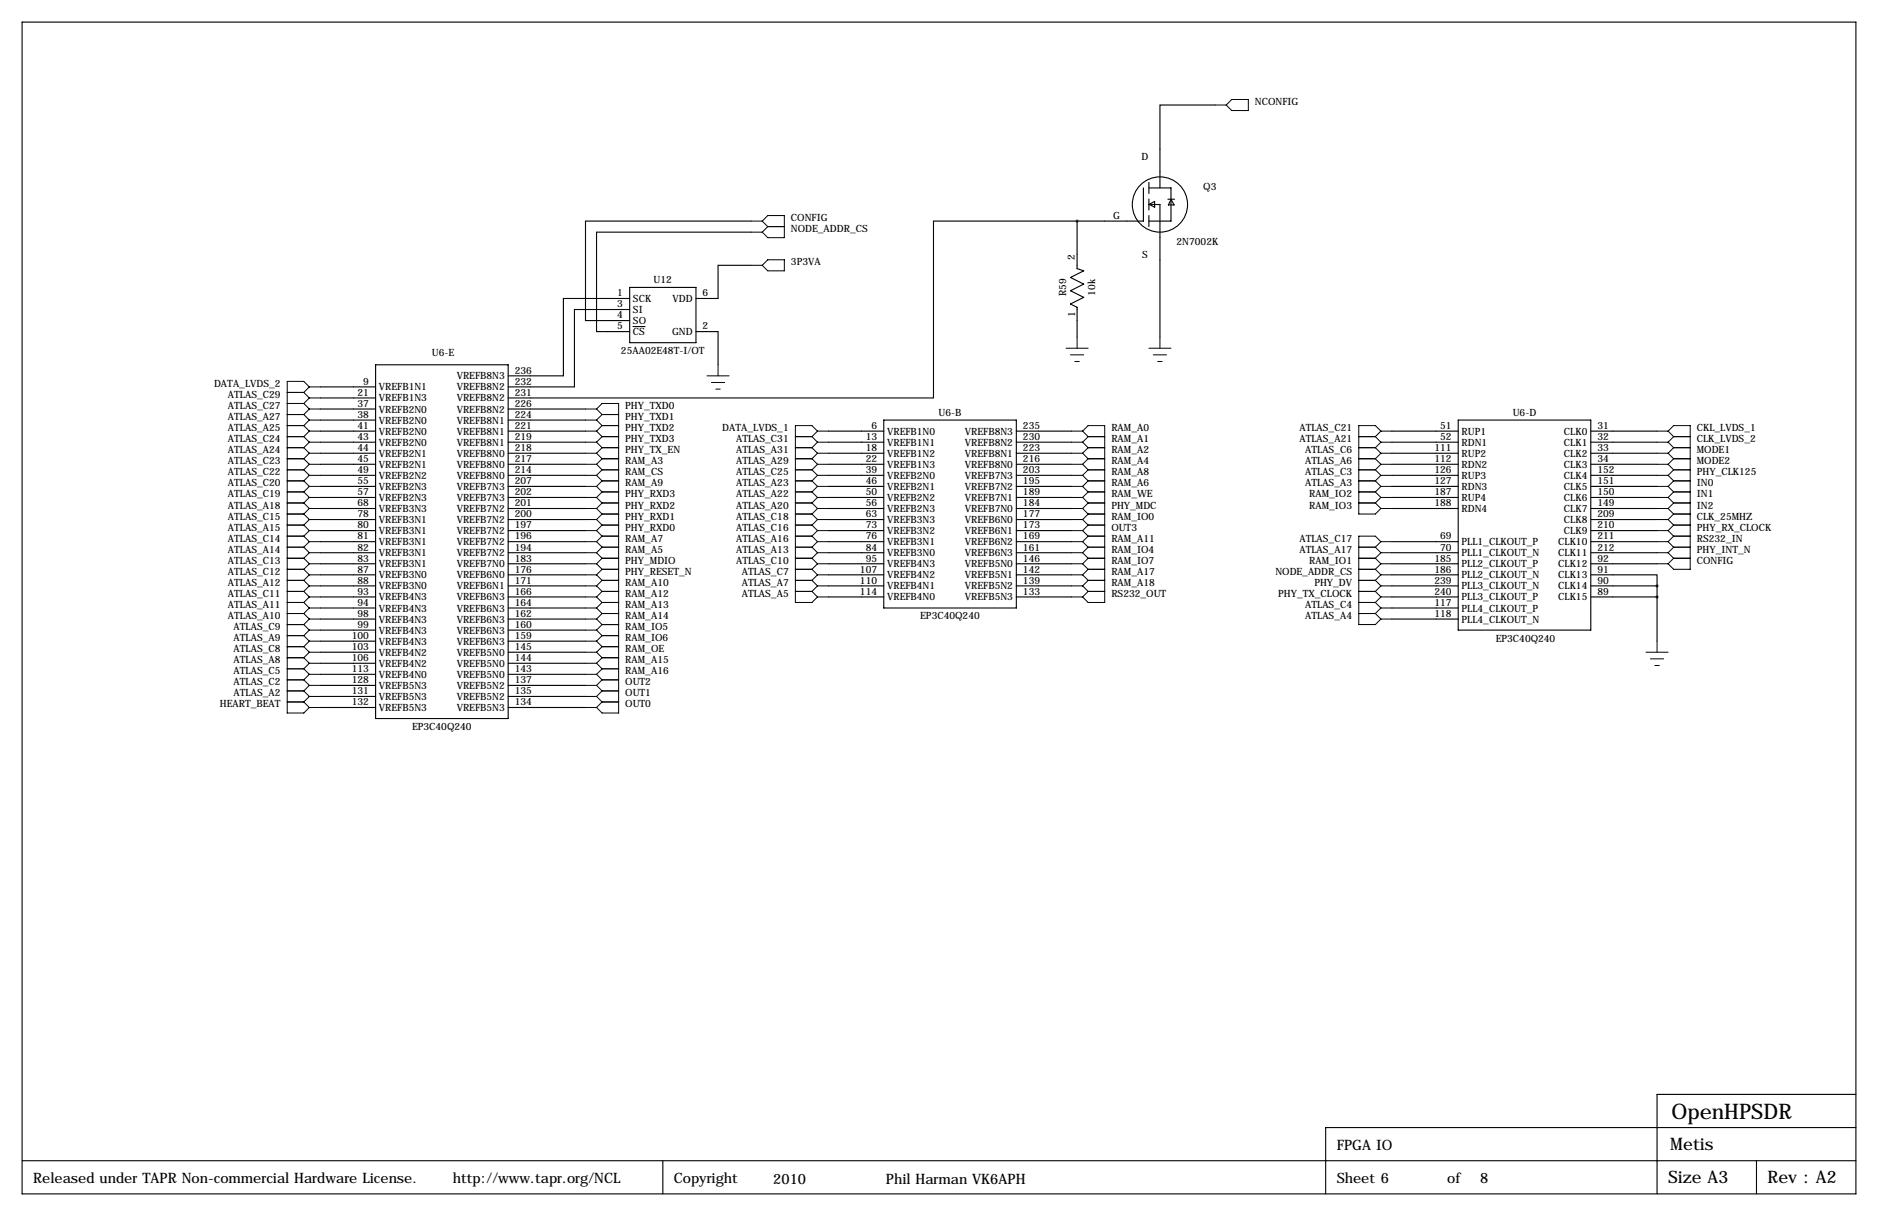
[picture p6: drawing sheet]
<svg xmlns="http://www.w3.org/2000/svg" width="432mm" height="279mm" viewBox="0 0 432 279" stroke-linecap="round" stroke-linejoin="round" font-family="sans-serif">
<g fill="none" stroke="#000" stroke-width=".25">
<path d="M5.1 5.1h421.6v269.2h-421.6zM279.4 24.1h-12.7v19.1M172.7 53.3h-35.5v22.9h7.6M172.7 50.8h-38.1v22.9h10.2M247.6 50.8h-33v40.6h-97.8M247.6 50.8v10.9l1.6 .5-3.1 1.6 3.1 1.5-3.1 1.5 3.1 1.5-3.1 1.5 1.5 .8v6.9M262.9 43.2v7.6h-15.3M264.2 41.9v2.5M264.2 45.7v2.6M264.2 49.5v2.6M264.2 43.2h5v7.6h-5M264.3 47l1.2 .6v-1.3l-1.3 .7h2.5v30.5"/>
<path d="M268.5 45.8h1.6M269.2 45.8l.8 1.3h-1.4l.6-1.2M144.8 71.1h-12.7v17.8h-15.3M144.8 68.6h-15.3v17.8h-12.7M144.8 66h15.2v12.7h-15.2zM145.5 75h2.8M160 76.2h5.1v7.6M172.7 61h-7.6v7.6h-5.1M73.7 96.5h12.7M73.7 99.1h12.7M73.7 88.9h12.7M73.7 91.4h12.7"/>
<path d="M73.7 94h12.7M86.4 83.8h30.4v81.3h-30.4zM116.8 96.5h17.8M116.8 99.1h17.8M116.8 94h17.8M190.5 99.1h12.7M203.2 96.5h30.5v43.2h-30.5zM233.7 99.1h12.7M320 99.1h15.3M335.3 96.5h30.5v48.3h-30.5zM365.8 99.1h15.2M73.7 101.6h12.7"/>
<path d="M73.7 104.1h12.7M73.7 106.7h12.7M73.7 109.2h12.7M73.7 111.8h12.7M73.7 114.3h12.7M73.7 116.8h12.7M73.7 119.4h12.7M116.8 101.6h17.8M116.8 104.1h17.8M116.8 106.7h17.8M116.8 109.2h17.8M116.8 111.8h17.8"/>
<path d="M116.8 114.3h17.8M116.8 116.8h17.8M116.8 119.4h17.8M190.5 101.6h12.7M190.5 104.1h12.7M190.5 106.7h12.7M190.5 109.2h12.7M190.5 111.8h12.7M190.5 114.3h12.7M190.5 116.8h12.7M190.5 119.4h12.7M233.7 101.6h12.7"/>
<path d="M233.7 104.1h12.7M233.7 106.7h12.7M233.7 109.2h12.7M233.7 111.8h12.7M233.7 114.3h12.7M233.7 116.8h12.7M233.7 119.4h12.7M320 101.6h15.3M320 104.1h15.3M320 106.7h15.3M320 109.2h15.3M320 111.8h15.3"/>
<path d="M320 114.3h15.3M320 116.8h15.3M365.8 101.6h15.2M365.8 104.1h15.2M365.8 106.7h15.2M365.8 109.2h15.2M365.8 111.8h15.2M365.8 114.3h15.2M365.8 116.8h15.2M365.8 119.4h15.2M73.7 139.7h12.7M73.7 121.9h12.7"/>
<path d="M73.7 124.5h12.7M73.7 127h12.7M73.7 129.5h12.7M73.7 132.1h12.7M73.7 134.6h12.7M73.7 137.2h12.7M116.8 139.7h17.8M116.8 121.9h17.8M116.8 124.5h17.8M116.8 127h17.8M116.8 129.5h17.8M116.8 132.1h17.8"/>
<path d="M116.8 134.6h17.8M116.8 137.2h17.8M190.5 121.9h12.7M190.5 124.5h12.7M190.5 127h12.7M190.5 129.5h12.7M190.5 132.1h12.7M190.5 134.6h12.7M190.5 137.2h12.7M233.7 121.9h12.7M233.7 124.5h12.7M233.7 127h12.7"/>
<path d="M233.7 129.5h12.7M233.7 132.1h12.7M233.7 134.6h12.7M233.7 137.2h12.7M320 139.7h15.3M320 124.5h15.3M320 127h15.3M320 129.5h15.3M320 132.1h15.3M320 134.6h15.3M320 137.2h15.3M365.8 132.1h15.2v2.5"/>
<path d="M365.8 121.9h15.2M365.8 124.5h15.2M365.8 127h15.2M365.8 129.5h15.2M365.8 134.6h15.2M365.8 137.2h15.2M381 134.6v12.7M73.7 144.8h12.7M73.7 142.2h12.7M73.7 147.3h12.7M73.7 149.9h12.7M73.7 152.4h12.7"/>
<path d="M73.7 154.9h12.7M73.7 157.5h12.7M116.8 144.8h17.8M116.8 142.2h17.8M116.8 147.3h17.8M116.8 149.9h17.8M116.8 152.4h17.8M116.8 154.9h17.8M116.8 157.5h17.8M320 142.2h15.3M73.7 160h12.7M73.7 162.6h12.7"/>
<path d="M116.8 160h17.8M116.8 162.6h17.8M426.7 259.1h-121.9v15.2M426.7 251.5h-45.7v22.8M5.1 266.7h421.6M152.4 266.7v7.6M403.9 266.7v7.6"/>
<circle cx="266.7" cy="47" r="6.4"/>
</g>
<g fill="none" stroke="#000" stroke-width=".23">
<path d="M279.4 24.1h2.5M283.2 22.9h3.8v2.5h-3.8l-1.3-1.3zM172.7 53.3h2.6M172.7 50.8h2.6M175.3 50.8l1.2-1.3h3.8v5.1h-3.8l-1.2-1.3M175.3 50.8l1.2 1.3M176.5 52.1l-1.2 1.2M176.5 52.1h3.8M172.7 61h2.6M175.3 61l1.2-1.3h3.8v2.5h-3.8zM247.6 77.5v2.5M266.7 77.5v2.5"/>
<path d="M66 97.8h3.8M66 95.2h3.8M66 92.7h3.8M66 90.2h3.8M69.8 95.2l1.3 1.3M69.8 92.7l1.3 1.3M69.8 90.2l1.3 1.2M69.8 97.8l1.3 1.3M71.1 88.9l-1.3-1.3h-3.8v76.2h3.8l1.3-1.2M71.1 99.1h2.6M71.1 96.5h2.6M71.1 96.5l-1.3 1.3"/>
<path d="M71.1 94h2.6M71.1 94l-1.3 1.2M71.1 91.4h2.6M71.1 91.4l-1.3 1.3M71.1 88.9h2.6M71.1 88.9l-1.3 1.3M71.1 99.1l-1.3 1.2M134.6 99.1h2.6M134.6 96.5h2.6M134.6 94h2.6M137.2 94l1.2-1.3h3.8v71.1h-3.8l-1.2-1.2M137.2 94l1.2 1.2"/>
<path d="M137.2 96.5l1.2 1.3M137.2 99.1l1.2 1.2M138.4 97.8h3.8M138.4 95.2h3.8M138.4 97.8l-1.2 1.3M138.4 95.2l-1.2 1.3M162.6 86.4h5M163.6 87.9h3M164.6 89.4h1M165.1 83.8v2.6M188 99.1l-1.3-1.3h-3.8v40.6h3.8l1.3-1.2M188 99.1h2.5"/>
<path d="M188 99.1l-1.3 1.2M245.1 80h5.1M246.1 81.5h3.1M246.4 99.1h2.5M247.1 83.1h1.1M248.9 99.1l1.3-1.3h3.8v40.6h-3.8l-1.3-1.2M248.9 99.1l1.3 1.2M264.2 80h5M265.2 81.5h3M266.2 83.1h1M317.5 99.1l-1.3-1.3h-3.8v20.3h3.8l1.3-1.3M317.5 99.1h2.5"/>
<path d="M317.5 99.1l-1.3 1.2M381 99.1h2.5M383.5 99.1l1.3-1.3h3.8v33h-3.8l-1.3-1.3M383.5 99.1l1.3 1.2M66 113h3.8M66 110.5h3.8M66 107.9h3.8M66 105.4h3.8M66 102.9h3.8M66 118.1h3.8M66 115.6h3.8M66 100.3h3.8"/>
<path d="M69.8 118.1l1.3 1.3M69.8 115.6l1.3 1.2M69.8 113l1.3 1.3M69.8 110.5l1.3 1.3M69.8 107.9l1.3 1.3M69.8 105.4l1.3 1.3M69.8 102.9l1.3 1.2M69.8 100.3l1.3 1.3M71.1 111.8h2.6M71.1 109.2h2.6M71.1 106.7h2.6M71.1 104.1h2.6"/>
<path d="M71.1 119.4h2.6M71.1 119.4l-1.3 1.3M71.1 116.8h2.6M71.1 116.8l-1.3 1.3M71.1 114.3h2.6M71.1 114.3l-1.3 1.3M71.1 111.8l-1.3 1.2M71.1 101.6h2.6M71.1 109.2l-1.3 1.3M71.1 106.7l-1.3 1.2M71.1 104.1l-1.3 1.3M71.1 101.6l-1.3 1.3"/>
<path d="M134.6 111.8h2.6M134.6 109.2h2.6M134.6 106.7h2.6M134.6 104.1h2.6M134.6 119.4h2.6M134.6 116.8h2.6M134.6 114.3h2.6M134.6 101.6h2.6M137.2 104.1l1.2 1.3M137.2 111.8l1.2 1.2M137.2 109.2l1.2 1.3M137.2 106.7l1.2 1.2"/>
<path d="M137.2 119.4l1.2 1.3M137.2 116.8l1.2 1.3M137.2 114.3l1.2 1.3M137.2 101.6l1.2 1.3M138.4 113h3.8M138.4 110.5h3.8M138.4 107.9h3.8M138.4 105.4h3.8M138.4 102.9h3.8M138.4 118.1h3.8M138.4 115.6h3.8M138.4 100.3h3.8"/>
<path d="M138.4 102.9l-1.2 1.2M138.4 110.5l-1.2 1.3M138.4 107.9l-1.2 1.3M138.4 105.4l-1.2 1.3M138.4 118.1l-1.2 1.3M138.4 115.6l-1.2 1.2M138.4 113l-1.2 1.3M138.4 100.3l-1.2 1.3M182.9 113h3.8M182.9 110.5h3.8M182.9 107.9h3.8M182.9 105.4h3.8"/>
<path d="M182.9 102.9h3.8M182.9 118.1h3.8M182.9 115.6h3.8M182.9 100.3h3.8M186.7 118.1l1.3 1.3M186.7 115.6l1.3 1.2M186.7 113l1.3 1.3M186.7 110.5l1.3 1.3M186.7 107.9l1.3 1.3M186.7 105.4l1.3 1.3M186.7 102.9l1.3 1.2M186.7 100.3l1.3 1.3"/>
<path d="M188 111.8h2.5M188 109.2h2.5M188 106.7h2.5M188 104.1h2.5M188 119.4h2.5M188 116.8h2.5M188 119.4l-1.3 1.3M188 114.3h2.5M188 116.8l-1.3 1.3M188 101.6h2.5M188 114.3l-1.3 1.3M188 111.8l-1.3 1.2"/>
<path d="M188 109.2l-1.3 1.3M188 106.7l-1.3 1.2M188 104.1l-1.3 1.3M188 101.6l-1.3 1.3M246.4 111.8h2.5M246.4 109.2h2.5M246.4 106.7h2.5M246.4 104.1h2.5M246.4 119.4h2.5M246.4 116.8h2.5M246.4 114.3h2.5M246.4 101.6h2.5"/>
<path d="M248.9 116.8l1.3 1.3M248.9 104.1l1.3 1.3M248.9 101.6l1.3 1.3M248.9 109.2l1.3 1.3M248.9 111.8l1.3 1.2M248.9 114.3l1.3 1.3M248.9 119.4l1.3 1.3M248.9 106.7l1.3 1.2M250.2 113h3.8M250.2 110.5h3.8M250.2 107.9h3.8M250.2 105.4h3.8"/>
<path d="M250.2 102.9h3.8M250.2 118.1h3.8M250.2 115.6h3.8M250.2 100.3h3.8M250.2 115.6l-1.3 1.2M250.2 102.9l-1.3 1.2M250.2 100.3l-1.3 1.3M250.2 107.9l-1.3 1.3M250.2 110.5l-1.3 1.3M250.2 113l-1.3 1.3M250.2 118.1l-1.3 1.3M250.2 105.4l-1.3 1.3"/>
<path d="M312.4 113h3.8M312.4 110.5h3.8M312.4 107.9h3.8M312.4 105.4h3.8M312.4 102.9h3.8M312.4 115.6h3.8M312.4 100.3h3.8M316.2 110.5l1.3 1.3M316.2 107.9l1.3 1.3M316.2 105.4l1.3 1.3M316.2 102.9l1.3 1.2M316.2 100.3l1.3 1.3"/>
<path d="M316.2 113l1.3 1.3M316.2 115.6l1.3 1.2M317.5 111.8h2.5M317.5 111.8l-1.3 1.2M317.5 109.2h2.5M317.5 109.2l-1.3 1.3M317.5 106.7h2.5M317.5 106.7l-1.3 1.2M317.5 104.1h2.5M317.5 104.1l-1.3 1.3M317.5 116.8h2.5M317.5 114.3h2.5"/>
<path d="M317.5 101.6h2.5M317.5 101.6l-1.3 1.3M317.5 114.3l-1.3 1.3M381 111.8h2.5M381 109.2h2.5M381 106.7h2.5M381 104.1h2.5M381 119.4h2.5M381 116.8h2.5M381 114.3h2.5M381 101.6h2.5M383.5 119.4l1.3 1.3"/>
<path d="M383.5 116.8l1.3 1.3M383.5 114.3l1.3 1.3M383.5 111.8l1.3 1.2M383.5 101.6l1.3 1.3M383.5 104.1l1.3 1.3M383.5 106.7l1.3 1.2M383.5 109.2l1.3 1.3M384.8 113h3.8M384.8 110.5h3.8M384.8 107.9h3.8M384.8 105.4h3.8M384.8 102.9h3.8"/>
<path d="M384.8 118.1h3.8M384.8 115.6h3.8M384.8 100.3h3.8M384.8 118.1l-1.3 1.3M384.8 115.6l-1.3 1.2M384.8 113l-1.3 1.3M384.8 110.5l-1.3 1.3M384.8 100.3l-1.3 1.3M384.8 102.9l-1.3 1.2M384.8 105.4l-1.3 1.3M384.8 107.9l-1.3 1.3M66 135.9h3.8"/>
<path d="M66 133.3h3.8M66 130.8h3.8M66 128.3h3.8M66 138.4h3.8M66 125.7h3.8M66 123.2h3.8M66 120.7h3.8M69.8 138.4l1.3 1.3M69.8 135.9l1.3 1.3M69.8 125.7l1.3 1.3M69.8 123.2l1.3 1.3M69.8 120.7l1.3 1.2"/>
<path d="M69.8 133.3l1.3 1.3M69.8 130.8l1.3 1.3M69.8 128.3l1.3 1.2M71.1 134.6h2.6M71.1 132.1h2.6M71.1 129.5h2.6M71.1 139.7h2.6M71.1 139.7l-1.3 1.3M71.1 137.2h2.6M71.1 137.2l-1.3 1.2M71.1 127h2.6M71.1 127l-1.3 1.3"/>
<path d="M71.1 124.5h2.6M71.1 124.5l-1.3 1.2M71.1 121.9h2.6M71.1 121.9l-1.3 1.3M71.1 134.6l-1.3 1.3M71.1 132.1l-1.3 1.2M71.1 129.5l-1.3 1.3M134.6 134.6h2.6M134.6 132.1h2.6M134.6 129.5h2.6M134.6 139.7h2.6M134.6 137.2h2.6"/>
<path d="M134.6 127h2.6M134.6 124.5h2.6M134.6 121.9h2.6M137.2 129.5l1.2 1.3M137.2 132.1l1.2 1.2M137.2 124.5l1.2 1.2M137.2 121.9l1.2 1.3M137.2 127l1.2 1.3M137.2 134.6l1.2 1.3M137.2 137.2l1.2 1.2M137.2 139.7l1.2 1.3M138.4 135.9h3.8"/>
<path d="M138.4 133.3h3.8M138.4 130.8h3.8M138.4 128.3h3.8M138.4 138.4h3.8M138.4 125.7h3.8M138.4 123.2h3.8M138.4 120.7h3.8M138.4 128.3l-1.2 1.2M138.4 130.8l-1.2 1.3M138.4 123.2l-1.2 1.3M138.4 120.7l-1.2 1.2M138.4 125.7l-1.2 1.3"/>
<path d="M138.4 133.3l-1.2 1.3M138.4 135.9l-1.2 1.3M138.4 138.4l-1.2 1.3M182.9 135.9h3.8M182.9 133.3h3.8M182.9 130.8h3.8M182.9 128.3h3.8M182.9 125.7h3.8M182.9 123.2h3.8M182.9 120.7h3.8M186.7 133.3l1.3 1.3M186.7 130.8l1.3 1.3"/>
<path d="M186.7 128.3l1.3 1.2M186.7 135.9l1.3 1.3M186.7 125.7l1.3 1.3M186.7 123.2l1.3 1.3M186.7 120.7l1.3 1.2M188 134.6h2.5M188 134.6l-1.3 1.3M188 132.1h2.5M188 132.1l-1.3 1.2M188 129.5h2.5M188 129.5l-1.3 1.3M188 137.2h2.5"/>
<path d="M188 127h2.5M188 124.5h2.5M188 121.9h2.5M188 127l-1.3 1.3M188 124.5l-1.3 1.2M188 121.9l-1.3 1.3M246.4 134.6h2.5M246.4 132.1h2.5M246.4 129.5h2.5M246.4 137.2h2.5M246.4 127h2.5M246.4 124.5h2.5"/>
<path d="M246.4 121.9h2.5M248.9 134.6l1.3 1.3M248.9 132.1l1.3 1.2M248.9 129.5l1.3 1.3M248.9 127l1.3 1.3M248.9 124.5l1.3 1.2M248.9 121.9l1.3 1.3M250.2 135.9h3.8M250.2 133.3h3.8M250.2 130.8h3.8M250.2 128.3h3.8M250.2 125.7h3.8"/>
<path d="M250.2 123.2h3.8M250.2 120.7h3.8M250.2 135.9l-1.3 1.3M250.2 133.3l-1.3 1.3M250.2 130.8l-1.3 1.3M250.2 128.3l-1.3 1.2M250.2 125.7l-1.3 1.3M250.2 123.2l-1.3 1.3M250.2 120.7l-1.3 1.2M312.4 135.9h3.8M312.4 133.3h3.8M312.4 130.8h3.8"/>
<path d="M312.4 128.3h3.8M312.4 138.4h3.8M312.4 125.7h3.8M316.2 128.3l1.3 1.2M316.2 138.4l1.3 1.3M316.2 125.7l1.3 1.3M316.2 133.3l1.3 1.3M316.2 135.9l1.3 1.3M316.2 130.8l1.3 1.3M317.5 124.5l-1.3-1.3h-3.8v20.3h3.8l1.3-1.3M317.5 134.6h2.5M317.5 132.1h2.5"/>
<path d="M317.5 129.5h2.5M317.5 139.7h2.5M317.5 137.2h2.5M317.5 127h2.5M317.5 124.5h2.5M317.5 129.5l-1.3 1.3M317.5 139.7l-1.3 1.3M317.5 127l-1.3 1.3M317.5 124.5l-1.3 1.2M317.5 134.6l-1.3 1.3M317.5 137.2l-1.3 1.2M317.5 132.1l-1.3 1.2"/>
<path d="M381 129.5h2.5M381 127h2.5M381 124.5h2.5M381 121.9h2.5M383.5 121.9l1.3 1.3M383.5 124.5l1.3 1.2M383.5 127l1.3 1.3M384.8 128.3h3.8M384.8 125.7h3.8M384.8 123.2h3.8M384.8 120.7h3.8M384.8 120.7l-1.3 1.2"/>
<path d="M384.8 123.2l-1.3 1.3M384.8 125.7l-1.3 1.3M384.8 128.3l-1.3 1.2M66 158.8h3.8M66 156.2h3.8M66 143.5h3.8M66 141h3.8M66 153.7h3.8M66 146h3.8M66 148.6h3.8M66 151.1h3.8M69.8 158.8l1.3 1.2"/>
<path d="M69.8 156.2l1.3 1.3M69.8 141l1.3 1.2M69.8 153.7l1.3 1.2M69.8 151.1l1.3 1.3M69.8 146l1.3 1.3M69.8 148.6l1.3 1.3M69.8 143.5l1.3 1.3M71.1 157.5h2.6M71.1 157.5l-1.3 1.3M71.1 142.2h2.6M71.1 142.2l-1.3 1.3M71.1 154.9h2.6"/>
<path d="M71.1 144.8h2.6M71.1 147.3h2.6M71.1 149.9h2.6M71.1 152.4h2.6M71.1 154.9l-1.3 1.3M71.1 152.4l-1.3 1.3M71.1 147.3l-1.3 1.3M71.1 149.9l-1.3 1.2M71.1 144.8l-1.3 1.2M134.6 157.5h2.6M134.6 142.2h2.6M134.6 154.9h2.6"/>
<path d="M134.6 144.8h2.6M134.6 147.3h2.6M134.6 149.9h2.6M134.6 152.4h2.6M137.2 157.5l1.2 1.3M137.2 154.9l1.2 1.3M137.2 142.2l1.2 1.3M137.2 144.8l1.2 1.2M137.2 147.3l1.2 1.3M137.2 149.9l1.2 1.2M137.2 152.4l1.2 1.3M138.4 158.8h3.8"/>
<path d="M138.4 156.2h3.8M138.4 143.5h3.8M138.4 141h3.8M138.4 158.8l-1.2 1.2M138.4 153.7l-1.2 1.2M138.4 151.1l-1.2 1.3M138.4 148.6l-1.2 1.3M138.4 156.2l-1.2 1.3M138.4 153.7h3.8M138.4 141l-1.2 1.2M138.4 146h3.8M138.4 143.5l-1.2 1.3"/>
<path d="M138.4 148.6h3.8M138.4 146l-1.2 1.3M138.4 151.1h3.8M312.4 141h3.8M316.2 141l1.3 1.2M317.5 142.2h2.5M378.5 149.9h5M379.5 151.4h3M380.5 152.9h1M381 147.3v2.6M66 161.3h3.8M69.8 161.3l1.3 1.3"/>
<path d="M71.1 160h2.6M71.1 160l-1.3 1.3M71.1 162.6h2.6M134.6 160h2.6M134.6 162.6h2.6M137.2 160l1.2 1.3M138.4 161.3h3.8M138.4 161.3l-1.2 1.3"/>
</g>
<path d="M247.6 50.8a.05 .05 0 0 0 .1 0 .05 .05 0 0 0-.1 0z" fill="#000" stroke="#000" stroke-width=".63"/>
<text font-size="4.9" x="384.3" y="257">OpenHPSDR</text>
<g font-size="4">
<text x="384" y="264.2">Metis</text>
<text x="383.5" y="271.8">Size A3</text>
<text x="406.4" y="271.8">Rev : A2</text>
</g>
<g font-size="3.3">
<text x="307.3" y="264.2">FPGA IO</text>
<text x="7.6" y="271.8">Released under TAPR Non-commercial Hardware License.</text>
<text x="104.1" y="271.8">http://www.tapr.org/NCL</text>
<text x="154.9" y="271.8">Copyright</text>
<text x="177.8" y="272">2010</text>
<text x="203.7" y="272">Phil Harman VK6APH</text>
<text x="307.3" y="271.8">Sheet 6</text>
<text x="332.7" y="271.8">of</text>
<text x="340.4" y="271.8">8</text>
</g>
<g font-size="2.3">
<text x="288.5" y="24.1">NCONFIG</text>
<text x="262.4" y="36.7">D</text>
<text x="276.7" y="43.6">Q3</text>
<text x="181.9" y="53.3">NODE_ADDR_CS</text>
<text x="181.9" y="50.8">CONFIG</text>
<text x="256" y="50.3">G</text>
<text x="247.1" y="59.7" transform="rotate(-90 247.1 59.7)">2</text>
<text x="262.6" y="59.4">S</text>
<text x="270.5" y="56.2">2N7002K</text>
<text x="150.3" y="65">U12</text>
<text x="181.9" y="61">3P3VA</text>
<text x="141.9" y="68.1">1</text>
<text x="141.9" y="70.6">3</text>
<text x="145.5" y="69.4">SCK</text>
<text x="145.5" y="71.9">SI</text>
<text x="154.6" y="69.4">VDD</text>
<text x="161.5" y="68.1">6</text>
<text x="245.1" y="68.1" transform="rotate(-90 245.1 68.1)">R59</text>
<text x="251.8" y="68" transform="rotate(-90 251.8 68)">10k</text>
<text x="141.9" y="73.2">4</text>
<text x="141.9" y="75.7">5</text>
<text x="145.5" y="74.5">SO</text>
<text x="145.5" y="77">CS</text>
<text x="154.5" y="77">GND</text>
<text x="161.5" y="75.7">2</text>
<text x="247.2" y="72.8" transform="rotate(-90 247.2 72.8)">1</text>
<text x="99.3" y="81.8">U6-E</text>
<text x="142.8" y="81.4">25AA02E48T-I/OT</text>
<text x="49.2" y="88.9">DATA_LVDS_2</text>
<text x="83.5" y="88.4">9</text>
<text x="87.1" y="89.7">VREFB1N1</text>
<text x="105" y="87.2">VREFB8N3</text>
<text x="105" y="89.7">VREFB8N2</text>
<text x="118.4" y="85.9">236</text>
<text x="118.4" y="88.4">232</text>
<text x="52.4" y="94">ATLAS_C27</text>
<text x="52.4" y="91.4">ATLAS_C29</text>
<text x="82.2" y="90.9">21</text>
<text x="82.2" y="93.5">37</text>
<text x="87.1" y="92.2">VREFB1N3</text>
<text x="87.1" y="94.8">VREFB2N0</text>
<text x="105" y="92.2">VREFB8N2</text>
<text x="105" y="94.8">VREFB8N2</text>
<text x="118.4" y="90.9">231</text>
<text x="118.4" y="93.5">226</text>
<text x="143.8" y="94">PHY_TXD0</text>
<text x="215.8" y="95.5">U6-B</text>
<text x="347.8" y="95.5">U6-D</text>
<text x="52.4" y="96.5">ATLAS_A27</text>
<text x="52.4" y="101.6">ATLAS_C24</text>
<text x="52.4" y="99.1">ATLAS_A25</text>
<text x="82.2" y="96">38</text>
<text x="82.2" y="98.6">41</text>
<text x="82.2" y="101.1">43</text>
<text x="87.1" y="97.3">VREFB2N0</text>
<text x="87.1" y="99.9">VREFB2N0</text>
<text x="105" y="97.3">VREFB8N1</text>
<text x="105" y="99.9">VREFB8N1</text>
<text x="118.4" y="96">224</text>
<text x="118.4" y="98.6">221</text>
<text x="118.4" y="101.1">219</text>
<text x="143.8" y="96.5">PHY_TXD1</text>
<text x="143.8" y="99.1">PHY_TXD2</text>
<text x="143.8" y="101.6">PHY_TXD3</text>
<text x="166.1" y="99.1">DATA_LVDS_1</text>
<text x="169.2" y="101.6">ATLAS_C31</text>
<text x="199" y="101.1">13</text>
<text x="200.4" y="98.6">6</text>
<text x="204" y="99.9">VREFB1N0</text>
<text x="221.9" y="99.9">VREFB8N3</text>
<text x="235.2" y="98.6">235</text>
<text x="235.2" y="101.1">230</text>
<text x="255.5" y="101.6">RAM_A1</text>
<text x="255.5" y="99.1">RAM_A0</text>
<text x="298.8" y="101.6">ATLAS_A21</text>
<text x="298.8" y="99.1">ATLAS_C21</text>
<text x="331.1" y="98.6">51</text>
<text x="331.1" y="101.1">52</text>
<text x="336" y="99.9">RUP1</text>
<text x="359.6" y="99.9">CLK0</text>
<text x="367.3" y="98.6">31</text>
<text x="367.3" y="101.1">32</text>
<text x="390.1" y="99.1">CKL_LVDS_1</text>
<text x="390.1" y="101.6">CLK_LVDS_2</text>
<text x="52.4" y="106.7">ATLAS_C23</text>
<text x="52.4" y="104.1">ATLAS_A24</text>
<text x="82.2" y="103.6">44</text>
<text x="82.2" y="106.2">45</text>
<text x="87.1" y="102.4">VREFB2N0</text>
<text x="87.1" y="104.9">VREFB2N1</text>
<text x="87.1" y="107.5">VREFB2N1</text>
<text x="105" y="102.4">VREFB8N1</text>
<text x="105" y="104.9">VREFB8N0</text>
<text x="105" y="107.5">VREFB8N0</text>
<text x="118.4" y="103.6">218</text>
<text x="118.4" y="106.2">217</text>
<text x="143.8" y="104.1">PHY_TX_EN</text>
<text x="143.8" y="106.7">RAM_A3</text>
<text x="169.2" y="106.7">ATLAS_A29</text>
<text x="169.2" y="104.1">ATLAS_A31</text>
<text x="199" y="103.6">18</text>
<text x="199" y="106.2">22</text>
<text x="204" y="102.4">VREFB1N1</text>
<text x="204" y="104.9">VREFB1N2</text>
<text x="204" y="107.5">VREFB1N3</text>
<text x="221.9" y="102.4">VREFB8N2</text>
<text x="221.9" y="104.9">VREFB8N1</text>
<text x="221.9" y="107.5">VREFB8N0</text>
<text x="235.2" y="103.6">223</text>
<text x="235.2" y="106.2">216</text>
<text x="255.5" y="104.1">RAM_A2</text>
<text x="255.5" y="106.7">RAM_A4</text>
<text x="300.1" y="106.7">ATLAS_A6</text>
<text x="300.1" y="104.1">ATLAS_C6</text>
<text x="329.8" y="103.6">111</text>
<text x="329.8" y="106.2">112</text>
<text x="336" y="102.4">RDN1</text>
<text x="336" y="104.9">RUP2</text>
<text x="336" y="107.5">RDN2</text>
<text x="359.6" y="102.4">CLK1</text>
<text x="359.6" y="104.9">CLK2</text>
<text x="359.6" y="107.5">CLK3</text>
<text x="367.3" y="103.6">33</text>
<text x="367.3" y="106.2">34</text>
<text x="390.1" y="104.1">MODE1</text>
<text x="390.1" y="106.7">MODE2</text>
<text x="52.4" y="111.8">ATLAS_C20</text>
<text x="52.4" y="109.2">ATLAS_C22</text>
<text x="82.2" y="108.7">49</text>
<text x="82.2" y="111.3">55</text>
<text x="82.2" y="113.8">57</text>
<text x="87.1" y="110">VREFB2N2</text>
<text x="87.1" y="112.6">VREFB2N3</text>
<text x="105" y="112.6">VREFB7N3</text>
<text x="105" y="110">VREFB8N0</text>
<text x="118.4" y="111.3">207</text>
<text x="118.4" y="113.8">202</text>
<text x="118.4" y="108.7">214</text>
<text x="143.8" y="111.8">RAM_A9</text>
<text x="143.8" y="109.2">RAM_CS</text>
<text x="169.2" y="111.8">ATLAS_A23</text>
<text x="169.2" y="109.2">ATLAS_C25</text>
<text x="199" y="108.7">39</text>
<text x="199" y="111.3">46</text>
<text x="199" y="113.8">50</text>
<text x="204" y="110">VREFB2N0</text>
<text x="204" y="112.6">VREFB2N1</text>
<text x="221.9" y="110">VREFB7N3</text>
<text x="221.9" y="112.6">VREFB7N2</text>
<text x="235.2" y="108.7">203</text>
<text x="235.2" y="111.3">195</text>
<text x="235.2" y="113.8">189</text>
<text x="255.5" y="109.2">RAM_A8</text>
<text x="255.5" y="111.8">RAM_A6</text>
<text x="300.1" y="111.8">ATLAS_A3</text>
<text x="300.1" y="109.2">ATLAS_C3</text>
<text x="329.8" y="108.7">126</text>
<text x="329.8" y="111.3">127</text>
<text x="329.8" y="113.8">187</text>
<text x="336" y="110">RUP3</text>
<text x="336" y="112.6">RDN3</text>
<text x="359.6" y="110">CLK4</text>
<text x="359.6" y="112.6">CLK5</text>
<text x="367.3" y="108.7">152</text>
<text x="367.3" y="111.3">151</text>
<text x="367.3" y="113.8">150</text>
<text x="390.1" y="111.8">IN0</text>
<text x="390.1" y="109.2">PHY_CLK125</text>
<text x="52.4" y="119.4">ATLAS_C15</text>
<text x="52.4" y="116.8">ATLAS_A18</text>
<text x="52.4" y="114.3">ATLAS_C19</text>
<text x="82.2" y="116.3">68</text>
<text x="82.2" y="118.9">78</text>
<text x="87.1" y="115.1">VREFB2N3</text>
<text x="87.1" y="117.6">VREFB3N3</text>
<text x="105" y="115.1">VREFB7N3</text>
<text x="105" y="117.6">VREFB7N2</text>
<text x="118.4" y="116.3">201</text>
<text x="118.4" y="118.9">200</text>
<text x="143.8" y="119.4">PHY_RXD1</text>
<text x="143.8" y="116.8">PHY_RXD2</text>
<text x="143.8" y="114.3">PHY_RXD3</text>
<text x="169.2" y="119.4">ATLAS_C18</text>
<text x="169.2" y="116.8">ATLAS_A20</text>
<text x="169.2" y="114.3">ATLAS_A22</text>
<text x="199" y="116.3">56</text>
<text x="199" y="118.9">63</text>
<text x="204" y="115.1">VREFB2N2</text>
<text x="204" y="117.6">VREFB2N3</text>
<text x="221.9" y="115.1">VREFB7N1</text>
<text x="221.9" y="117.6">VREFB7N0</text>
<text x="235.2" y="116.3">184</text>
<text x="235.2" y="118.9">177</text>
<text x="255.5" y="116.8">PHY_MDC</text>
<text x="255.5" y="114.3">RAM_WE</text>
<text x="255.5" y="119.4">RAM_IO0</text>
<text x="301" y="114.3">RAM_IO2</text>
<text x="301" y="116.8">RAM_IO3</text>
<text x="329.8" y="116.3">188</text>
<text x="336" y="115.1">RUP4</text>
<text x="336" y="117.6">RDN4</text>
<text x="359.6" y="115.1">CLK6</text>
<text x="359.6" y="117.6">CLK7</text>
<text x="367.3" y="116.3">149</text>
<text x="367.3" y="118.9">209</text>
<text x="390.1" y="119.4">CLK_25MHZ</text>
<text x="390.1" y="116.8">IN2</text>
<text x="390.1" y="114.3">IN1</text>
<text x="52.4" y="124.5">ATLAS_C14</text>
<text x="52.4" y="121.9">ATLAS_A15</text>
<text x="82.2" y="121.4">80</text>
<text x="82.2" y="124">81</text>
<text x="87.1" y="120.2">VREFB3N1</text>
<text x="87.1" y="122.7">VREFB3N1</text>
<text x="87.1" y="125.3">VREFB3N1</text>
<text x="105" y="120.2">VREFB7N2</text>
<text x="105" y="122.7">VREFB7N2</text>
<text x="105" y="125.3">VREFB7N2</text>
<text x="118.4" y="121.4">197</text>
<text x="118.4" y="124">196</text>
<text x="143.8" y="124.5">RAM_A7</text>
<text x="143.8" y="121.9">PHY_RXD0</text>
<text x="169.2" y="124.5">ATLAS_A16</text>
<text x="169.2" y="121.9">ATLAS_C16</text>
<text x="199" y="121.4">73</text>
<text x="199" y="124">76</text>
<text x="204" y="120.2">VREFB3N3</text>
<text x="204" y="122.7">VREFB3N2</text>
<text x="204" y="125.3">VREFB3N1</text>
<text x="221.9" y="120.2">VREFB6N0</text>
<text x="221.9" y="122.7">VREFB6N1</text>
<text x="221.9" y="125.3">VREFB6N2</text>
<text x="235.2" y="121.4">173</text>
<text x="235.2" y="124">169</text>
<text x="255.5" y="124.5">RAM_A11</text>
<text x="255.5" y="121.9">OUT3</text>
<text x="298.8" y="124.5">ATLAS_C17</text>
<text x="331.1" y="124">69</text>
<text x="336" y="125.3">PLL1_CLKOUT_P</text>
<text x="358.3" y="125.3">CLK10</text>
<text x="359.6" y="120.2">CLK8</text>
<text x="359.6" y="122.7">CLK9</text>
<text x="367.3" y="121.4">210</text>
<text x="367.3" y="124">211</text>
<text x="390.1" y="121.9">PHY_RX_CLOCK</text>
<text x="390.1" y="124.5">RS232_IN</text>
<text x="52.4" y="127">ATLAS_A14</text>
<text x="52.4" y="129.5">ATLAS_C13</text>
<text x="82.2" y="126.5">82</text>
<text x="82.2" y="129">83</text>
<text x="82.2" y="131.6">87</text>
<text x="87.1" y="127.8">VREFB3N1</text>
<text x="87.1" y="130.3">VREFB3N1</text>
<text x="105" y="127.8">VREFB7N2</text>
<text x="105" y="130.3">VREFB7N0</text>
<text x="118.4" y="126.5">194</text>
<text x="118.4" y="129">183</text>
<text x="118.4" y="131.6">176</text>
<text x="143.8" y="129.5">PHY_MDIO</text>
<text x="143.8" y="127">RAM_A5</text>
<text x="169.2" y="129.5">ATLAS_C10</text>
<text x="169.2" y="127">ATLAS_A13</text>
<text x="197.7" y="131.6">107</text>
<text x="199" y="126.5">84</text>
<text x="199" y="129">95</text>
<text x="204" y="127.8">VREFB3N0</text>
<text x="204" y="130.3">VREFB4N3</text>
<text x="221.9" y="127.8">VREFB6N3</text>
<text x="221.9" y="130.3">VREFB5N0</text>
<text x="235.2" y="126.5">161</text>
<text x="235.2" y="129">146</text>
<text x="235.2" y="131.6">142</text>
<text x="255.5" y="129.5">RAM_IO7</text>
<text x="255.5" y="127">RAM_IO4</text>
<text x="298.8" y="127">ATLAS_A17</text>
<text x="301" y="129.5">RAM_IO1</text>
<text x="329.8" y="129">185</text>
<text x="329.8" y="131.6">186</text>
<text x="331.1" y="126.5">70</text>
<text x="336" y="127.8">PLL1_CLKOUT_N</text>
<text x="336" y="130.3">PLL2_CLKOUT_P</text>
<text x="358.3" y="127.8">CLK11</text>
<text x="358.3" y="130.3">CLK12</text>
<text x="367.3" y="126.5">212</text>
<text x="367.3" y="129">92</text>
<text x="367.3" y="131.6">91</text>
<text x="390.1" y="127">PHY_INT_N</text>
<text x="390.1" y="129.5">CONFIG</text>
<text x="52.4" y="137.2">ATLAS_C11</text>
<text x="52.4" y="134.6">ATLAS_A12</text>
<text x="52.4" y="132.1">ATLAS_C12</text>
<text x="82.2" y="134.1">88</text>
<text x="82.2" y="136.7">93</text>
<text x="87.1" y="132.9">VREFB3N0</text>
<text x="87.1" y="135.4">VREFB3N0</text>
<text x="87.1" y="138">VREFB4N3</text>
<text x="105" y="132.9">VREFB6N0</text>
<text x="105" y="135.4">VREFB6N1</text>
<text x="105" y="138">VREFB6N3</text>
<text x="118.4" y="134.1">171</text>
<text x="118.4" y="136.7">166</text>
<text x="143.8" y="132.1">PHY_RESET_N</text>
<text x="143.8" y="134.6">RAM_A10</text>
<text x="143.8" y="137.2">RAM_A12</text>
<text x="170.6" y="134.6">ATLAS_A7</text>
<text x="170.6" y="132.1">ATLAS_C7</text>
<text x="170.6" y="137.2">ATLAS_A5</text>
<text x="197.7" y="134.1">110</text>
<text x="197.7" y="136.7">114</text>
<text x="204" y="132.9">VREFB4N2</text>
<text x="204" y="135.4">VREFB4N1</text>
<text x="204" y="138">VREFB4N0</text>
<text x="221.9" y="132.9">VREFB5N1</text>
<text x="221.9" y="135.4">VREFB5N2</text>
<text x="221.9" y="138">VREFB5N3</text>
<text x="235.2" y="134.1">139</text>
<text x="235.2" y="136.7">133</text>
<text x="255.5" y="137.2">RS232_OUT</text>
<text x="255.5" y="134.6">RAM_A18</text>
<text x="255.5" y="132.1">RAM_A17</text>
<text x="293.2" y="132.1">NODE_ADDR_CS</text>
<text x="293.9" y="137.2">PHY_TX_CLOCK</text>
<text x="302.2" y="134.6">PHY_DV</text>
<text x="329.8" y="134.1">239</text>
<text x="329.8" y="136.7">240</text>
<text x="336" y="132.9">PLL2_CLKOUT_N</text>
<text x="336" y="135.4">PLL3_CLKOUT_N</text>
<text x="336" y="138">PLL3_CLKOUT_P</text>
<text x="358.3" y="132.9">CLK13</text>
<text x="358.3" y="135.4">CLK14</text>
<text x="358.3" y="138">CLK15</text>
<text x="367.3" y="134.1">90</text>
<text x="367.3" y="136.7">89</text>
<text x="52.4" y="142.2">ATLAS_A10</text>
<text x="52.4" y="139.7">ATLAS_A11</text>
<text x="82.2" y="139.2">94</text>
<text x="82.2" y="141.7">98</text>
<text x="87.1" y="140.5">VREFB4N3</text>
<text x="87.1" y="143">VREFB4N3</text>
<text x="105" y="140.5">VREFB6N3</text>
<text x="105" y="143">VREFB6N3</text>
<text x="118.4" y="139.2">164</text>
<text x="118.4" y="141.7">162</text>
<text x="143.8" y="139.7">RAM_A13</text>
<text x="143.8" y="142.2">RAM_A14</text>
<text x="211.6" y="142.3">EP3C40Q240</text>
<text x="300.1" y="139.7">ATLAS_C4</text>
<text x="300.1" y="142.2">ATLAS_A4</text>
<text x="329.8" y="139.2">117</text>
<text x="329.8" y="141.7">118</text>
<text x="336" y="140.5">PLL4_CLKOUT_P</text>
<text x="336" y="143">PLL4_CLKOUT_N</text>
<text x="53.7" y="147.3">ATLAS_A9</text>
<text x="53.7" y="149.9">ATLAS_C8</text>
<text x="53.7" y="144.8">ATLAS_C9</text>
<text x="80.9" y="146.8">100</text>
<text x="80.9" y="149.4">103</text>
<text x="82.2" y="144.3">99</text>
<text x="87.1" y="145.6">VREFB4N3</text>
<text x="87.1" y="148.1">VREFB4N3</text>
<text x="105" y="145.6">VREFB6N3</text>
<text x="105" y="148.1">VREFB6N3</text>
<text x="118.4" y="144.3">160</text>
<text x="118.4" y="146.8">159</text>
<text x="118.4" y="149.4">145</text>
<text x="143.8" y="144.8">RAM_IO5</text>
<text x="143.8" y="147.3">RAM_IO6</text>
<text x="143.8" y="149.9">RAM_OE</text>
<text x="343.9" y="147.4">EP3C40Q240</text>
<text x="53.7" y="154.9">ATLAS_C5</text>
<text x="53.7" y="152.4">ATLAS_A8</text>
<text x="80.9" y="151.9">106</text>
<text x="80.9" y="154.4">113</text>
<text x="87.1" y="150.7">VREFB4N2</text>
<text x="87.1" y="153.2">VREFB4N2</text>
<text x="87.1" y="155.7">VREFB4N0</text>
<text x="105" y="150.7">VREFB5N0</text>
<text x="105" y="153.2">VREFB5N0</text>
<text x="105" y="155.7">VREFB5N0</text>
<text x="118.4" y="151.9">144</text>
<text x="118.4" y="154.4">143</text>
<text x="143.8" y="154.9">RAM_A16</text>
<text x="143.8" y="152.4">RAM_A15</text>
<text x="53.7" y="160">ATLAS_A2</text>
<text x="53.7" y="157.5">ATLAS_C2</text>
<text x="80.9" y="157">128</text>
<text x="80.9" y="159.5">131</text>
<text x="87.1" y="158.3">VREFB5N3</text>
<text x="87.1" y="160.8">VREFB5N3</text>
<text x="105" y="158.3">VREFB5N2</text>
<text x="105" y="160.8">VREFB5N2</text>
<text x="118.4" y="157">137</text>
<text x="118.4" y="159.5">135</text>
<text x="143.8" y="160">OUT1</text>
<text x="143.8" y="157.5">OUT2</text>
<text x="50.6" y="162.6">HEART_BEAT</text>
<text x="80.9" y="162.1">132</text>
<text x="87.1" y="163.4">VREFB5N3</text>
<text x="94.7" y="167.7">EP3C40Q240</text>
<text x="105" y="163.4">VREFB5N3</text>
<text x="118.4" y="162.1">134</text>
<text x="143.8" y="162.6">OUT0</text>
</g>
</svg>
